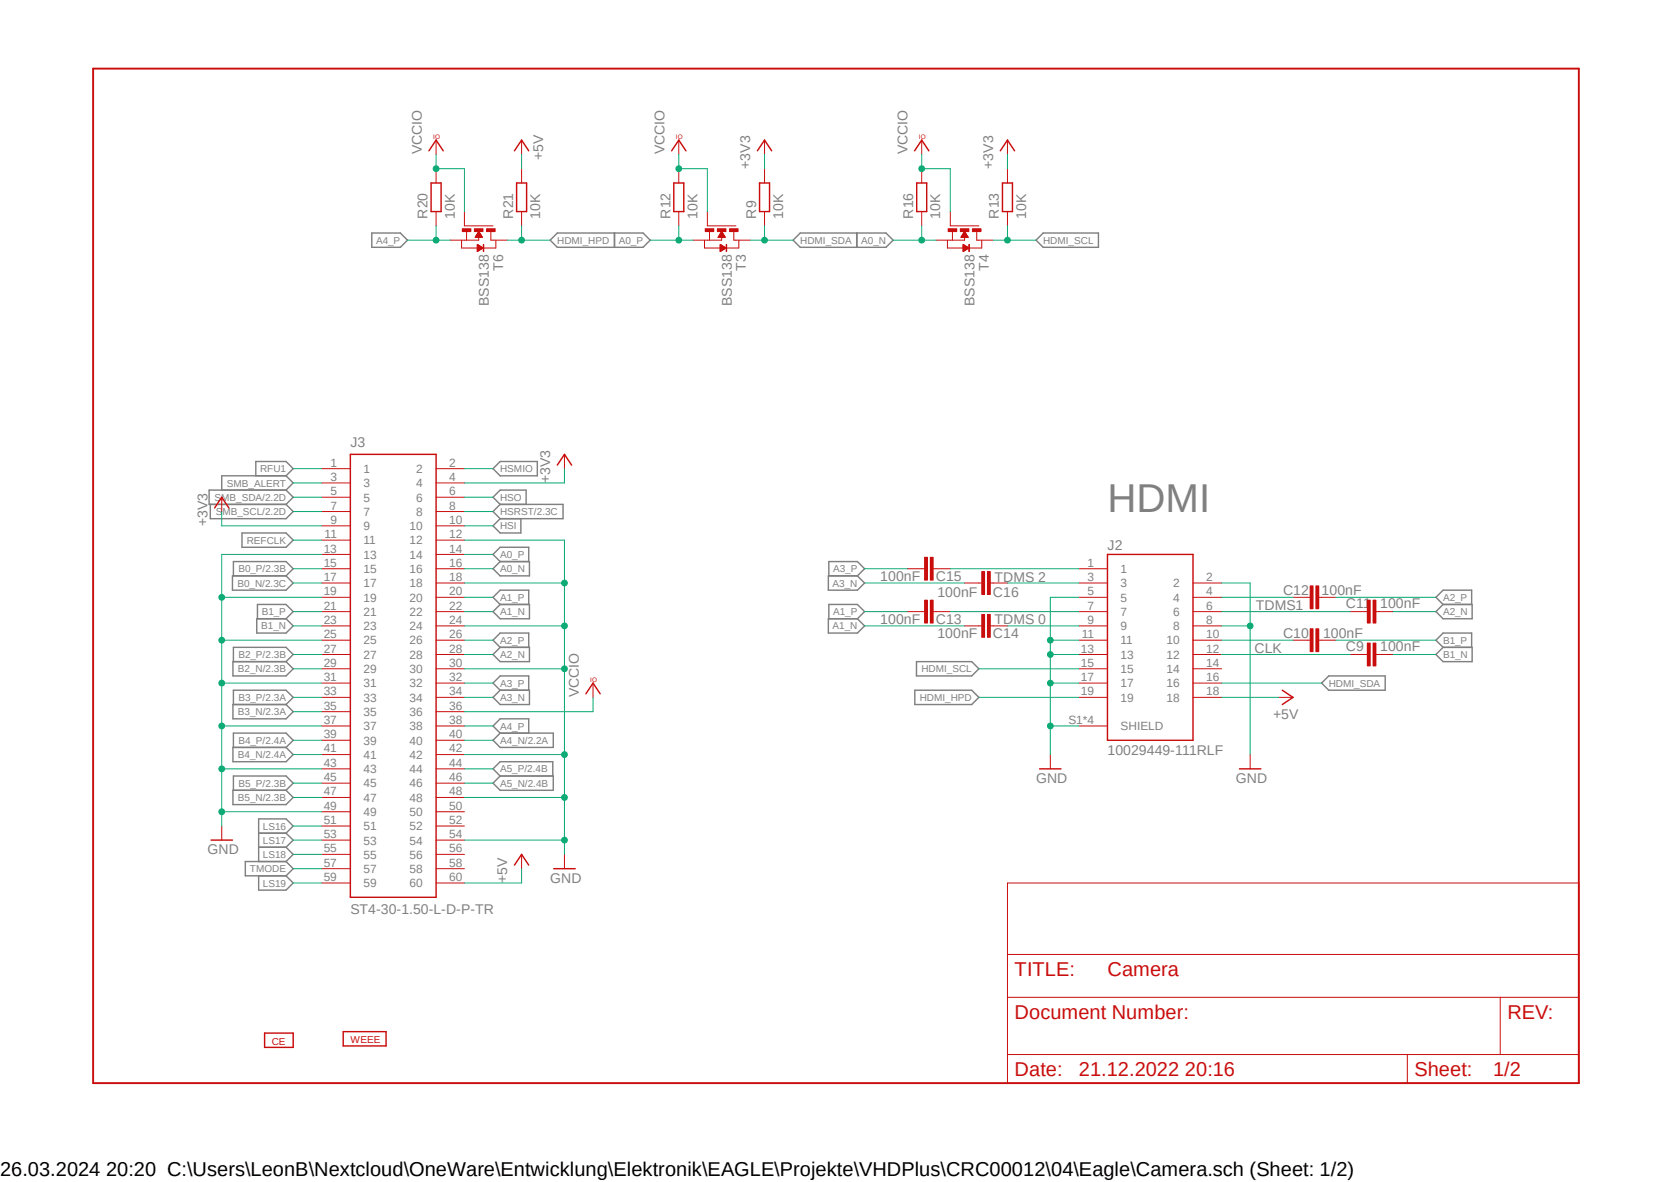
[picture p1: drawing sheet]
<svg xmlns="http://www.w3.org/2000/svg" width="297mm" height="210mm" viewBox="0 0 297 210" stroke-linecap="round" stroke-linejoin="round" font-family="sans-serif">
<path d="M16 11.9l265 181.1M281 11.9l-265 181.1" fill="none" stroke="#fff" stroke-width=".18"/>
<g fill="none" stroke="#808080" stroke-width=".25">
<path d="M66.1 41.4h5.1l1.2 1.3-1.2 1.2h-5.1zM99.1 41.4h15.2l1.3 1.3-1.3 1.2h-15.2l-1.3-1.2zM109.2 41.4v2.5M142.2 41.4h15.3l1.2 1.3-1.2 1.2h-15.3l-1.2-1.2zM152.3 41.4v2.5M185.4 41.4h9.8v2.5h-9.8l-1.3-1.2zM37.4 89.6v2.6h13.4l1.3-1.3-1.3-1.3M43 94.7h7.8l1.3 1.3-1.3 1.2h-7.8zM45.5 84.5v-2.5h5.3l1.3 1.3-1.3 1.2M50.8 84.5h-11.4v2.6M50.8 84.5l1.3 1.3-1.3 1.3M50.8 87.1h-13.6v2.5h13.6"/>
<path d="M50.8 87.1l1.3 1.2-1.3 1.3M87.6 83.3l1.3-1.3h6.6v2.5h-6.6zM88.9 89.6l-1.3-1.3 1.3-1.2h4.6v2.5M88.9 89.6h11.2v2.6h-11.2M88.9 99.8l-1.3-1.3 1.3-1.3h5.1v2.6M88.9 92.2l-1.3 1.2 1.3 1.3h3.7v-2.5M88.9 99.8h5.2v2.5h-5.2l-1.3-1.3zM88.9 89.6l-1.3 1.3 1.3 1.3M41.3 102.3h9.5l1.3 1.3-1.3 1.3h-9.5zM41.4 117.6h9.4l1.3 1.2-1.3 1.3h-9.4zM41.5 102.3v-2.5h9.3l1.3 1.2-1.3 1.3M41.5 117.6v-2.6h9.3l1.3 1.3-1.3 1.3"/>
<path d="M45.6 109.9h5.2l1.3 1.3-1.3 1.3h-5.2zM45.8 109.9v-2.5h5l1.3 1.3-1.3 1.2M87.6 108.7l1.3-1.3h5.2v2.5h-5.2zM88.9 107.4l-1.3-1.3 1.3-1.2h5.1v2.5M88.9 115l-1.3-1.3 1.3-1.2h5.1v2.5M88.9 115h5.2v2.6h-5.2l-1.3-1.3zM147.2 102.3h5.2l1.3 1.3-1.3 1.3h-5.2zM147.2 109.9h5.2l1.3 1.3-1.3 1.3h-5.2zM147.3 102.3v-2.5h5.1l1.3 1.2-1.3 1.3M147.3 109.9v-2.5h5.1l1.3 1.3-1.3 1.2M162.9 117.6h9.8l1.3 1.2-1.3 1.3h-9.8zM255.2 108.7l1.3-1.3h5.2v2.5h-5.2z"/>
<path d="M256.5 107.4l-1.3-1.3 1.3-1.2h5.1v2.5M256.5 115l-1.3-1.3 1.3-1.2h5.1v2.5M256.5 115h5.2v2.6h-5.2l-1.3-1.3zM41.4 125.2h9.4l1.3 1.2-1.3 1.3h-9.4zM41.4 132.8h9.4l1.3 1.3-1.3 1.2h-9.4zM41.5 125.2v-2.6h9.3l1.3 1.3-1.3 1.3M41.5 132.8v-2.5h9.3l1.3 1.2-1.3 1.3M87.6 131.5l1.3-1.2h9.4v2.5h-9.4zM87.6 139.1l1.3-1.2h9.4v2.5h-9.4zM88.9 122.6l-1.3-1.2 1.3-1.3h5.1v2.5M88.9 122.6h5.2v2.6h-5.2l-1.3-1.3zM88.9 130.3l-1.3-1.3 1.3-1.3h5.1v2.6"/>
<path d="M88.9 137.9l-1.3-1.3 1.3-1.3h9.4v2.6M162.6 122.6h10.1l1.3 1.3-1.3 1.3h-10.1zM234.9 121.4l1.3-1.3h10v2.5h-10zM41.4 140.4h9.4l1.3 1.3-1.3 1.3h-9.4zM41.5 140.4v-2.5h9.3l1.3 1.2-1.3 1.3M46 148h4.8M46 155.6v2.6h4.8l1.3-1.3-1.3-1.3M46 150.5h4.8M50.8 148l1.3-1.2-1.3-1.3h-4.8v7.6M50.8 148l1.3 1.3-1.3 1.2M50.8 150.5l1.3 1.3-1.3 1.3M50.8 153.1h-7.2v2.5h7.2"/>
<path d="M50.8 153.1l1.3 1.2-1.3 1.3"/>
</g>
<path d="M38.1 90.3l1.3-2 1.3 2M62.3 80.7h15.2v78.7h-15.2zM99.1 82.6l1.2-1.9 1.3 1.9M196.8 98.5h15.2v33h-15.2zM104.1 123.3l1.3-1.9 1.3 1.9M37.5 149.3h3.8M91.4 153.7l1.3-1.9 1.3 1.9M98.4 154.3h3.8M47 183.6h5.1v2.5h-5.1zM61 183.3h7.6v2.5h-7.6z" fill="none" stroke="#c90d0c" stroke-width=".25"/>
<g fill="none" stroke="#c90d0c" stroke-width=".18">
<path d="M39.4 88.3v2.6M57.2 83.3h5.1M57.2 85.8h5.1M57.2 88.3h5.1M57.2 90.9h5.1M57.2 93.4h5.1M57.2 96h5.1M57.2 98.5h5.1M77.5 83.3h5M77.5 85.8h5M77.5 88.3h5M77.5 90.9h5"/>
<path d="M77.5 93.4h5M77.5 96h5M77.5 98.5h5M100.3 80.7v2.6M57.2 101h5.1M57.2 103.6h5.1M57.2 106.1h5.1M57.2 108.7h5.1M57.2 111.2h5.1M57.2 113.7h5.1M57.2 116.3h5.1M57.2 118.8h5.1"/>
<path d="M77.5 101h5M77.5 103.6h5M77.5 106.1h5M77.5 108.7h5M77.5 111.2h5M77.5 113.7h5M77.5 116.3h5M77.5 118.8h5M191.8 101h5M191.8 103.6h5M191.8 106.1h5M191.8 108.7h5"/>
<path d="M191.8 111.2h5M191.8 113.7h5M191.8 116.3h5M191.8 118.8h5M212 103.6h5.1M212 106.1h5.1M212 108.7h5.1M212 111.2h5.1M212 113.7h5.1M212 116.3h5.1M212 118.8h5.1M242.5 116.3h.5"/>
<path d="M244.6 116.3h.5M57.2 121.4h5.1M57.2 123.9h5.1M57.2 129h5.1M57.2 126.4h5.1M57.2 131.5h5.1M57.2 134.1h5.1M57.2 136.6h5.1M57.2 139.1h5.1M77.5 121.4h5M77.5 123.9h5M77.5 129h5"/>
<path d="M77.5 126.4h5M77.5 131.5h5M77.5 134.1h5M77.5 136.6h5M77.5 139.1h5M105.4 121.4v2.5M191.8 121.4h5M191.8 123.9h5M191.8 129h5M212 121.4h5.1M212 123.9h5.1M39.4 146.8v2.5"/>
<path d="M57.2 141.7h5.1M57.2 144.2h5.1M57.2 146.8h5.1M57.2 149.3h5.1M57.2 151.8h5.1M57.2 154.3h5.1M57.2 156.9h5.1M77.5 141.7h5M77.5 144.2h5M77.5 146.8h5M77.5 149.3h5M77.5 151.8h5"/>
<path d="M77.5 154.3h5M77.5 156.9h5M92.7 151.8v2.5M100.3 151.8v2.5"/>
</g>
<path d="M243 114.3h.5v4h-.5z" fill-rule="evenodd" fill="#c90d0c"/>
<path d="M243 114.3h.5v4h-.5z" fill="none" stroke="#c90d0c" stroke-width=".18"/>
<path d="M244.1 114.3h.5v4h-.5z" fill-rule="evenodd" fill="#c90d0c"/>
<path d="M232.4 113.7h.5M234.4 113.7h.5M240 116.3h2.5M244.1 114.3h.5v4h-.5zM245.1 116.3h2.5" fill="none" stroke="#c90d0c" stroke-width=".18"/>
<path d="M232.9 111.7h.5v4.1h-.5z" fill-rule="evenodd" fill="#c90d0c"/>
<path d="M232.9 111.7h.5v4.1h-.5z" fill="none" stroke="#c90d0c" stroke-width=".18"/>
<path d="M233.9 111.7h.5v4.1h-.5z" fill-rule="evenodd" fill="#c90d0c"/>
<path d="M229.8 113.7h2.6M233.9 111.7h.5v4.1h-.5zM234.9 113.7h2.5M242.5 108.7h.5M244.6 108.7h.5" fill="none" stroke="#c90d0c" stroke-width=".18"/>
<path d="M243 106.6h.5v4.1h-.5z" fill-rule="evenodd" fill="#c90d0c"/>
<path d="M243 106.6h.5v4.1h-.5z" fill="none" stroke="#c90d0c" stroke-width=".18"/>
<path d="M244.1 106.6h.5v4.1h-.5z" fill-rule="evenodd" fill="#c90d0c"/>
<path d="M232.4 106.1h.5M234.4 106.1h.5M240 108.7h2.5M244.1 106.6h.5v4.1h-.5zM245.1 108.7h2.5" fill="none" stroke="#c90d0c" stroke-width=".18"/>
<path d="M232.9 104.1h.5v4.1h-.5z" fill-rule="evenodd" fill="#c90d0c"/>
<path d="M232.9 104.1h.5v4.1h-.5z" fill="none" stroke="#c90d0c" stroke-width=".18"/>
<path d="M233.9 104.1h.5v4.1h-.5z" fill-rule="evenodd" fill="#c90d0c"/>
<path d="M163.8 108.7h.5M165.9 108.7h.5M229.8 106.1h2.6M233.9 104.1h.5v4.1h-.5zM234.9 106.1h2.5" fill="none" stroke="#c90d0c" stroke-width=".18"/>
<path d="M165.4 106.6h.5v4.1h-.5z" fill-rule="evenodd" fill="#c90d0c"/>
<path d="M165.4 106.6h.5v4.1h-.5z" fill="none" stroke="#c90d0c" stroke-width=".18"/>
<path d="M164.3 106.6h.5v4.1h-.5z" fill-rule="evenodd" fill="#c90d0c"/>
<path d="M161.3 108.7h2.5M164.3 106.6h.5v4.1h-.5zM166.4 108.7h2.5M174 111.2h.5M176 111.2h.5" fill="none" stroke="#c90d0c" stroke-width=".18"/>
<path d="M175.5 109.2h.5v4h-.5z" fill-rule="evenodd" fill="#c90d0c"/>
<path d="M175.5 109.2h.5v4h-.5z" fill="none" stroke="#c90d0c" stroke-width=".18"/>
<path d="M174.5 109.2h.5v4h-.5z" fill-rule="evenodd" fill="#c90d0c"/>
<path d="M163.8 101h.5M165.9 101h.5M171.4 111.2h2.6M174.5 109.2h.5v4h-.5zM176.5 111.2h2.6" fill="none" stroke="#c90d0c" stroke-width=".18"/>
<path d="M165.4 99h.5v4.1h-.5z" fill-rule="evenodd" fill="#c90d0c"/>
<path d="M165.4 99h.5v4.1h-.5z" fill="none" stroke="#c90d0c" stroke-width=".18"/>
<path d="M164.3 99h.5v4.1h-.5z" fill-rule="evenodd" fill="#c90d0c"/>
<path d="M164.3 99h.5v4.1h-.5zM161.3 101h2.5M166.4 101h2.5M174 103.6h.5M176 103.6h.5" fill="none" stroke="#c90d0c" stroke-width=".18"/>
<path d="M175.5 101.6h.5v4h-.5z" fill-rule="evenodd" fill="#c90d0c"/>
<path d="M175.5 101.6h.5v4h-.5z" fill="none" stroke="#c90d0c" stroke-width=".18"/>
<path d="M174.5 101.6h.5v4h-.5z" fill-rule="evenodd" fill="#c90d0c"/>
<g fill="none" stroke="#c90d0c" stroke-width=".18">
<path d="M125.2 42.7v1.4h2.8M125.7 40.1h5.1M126.1 41.1v1.6M128.3 42.2v.5h-2.6M130.4 41.1v1.6h.4M131.3 42.7v1.4h-2.3M171.4 103.6h2.6M174.5 101.6h.5v4h-.5zM176.5 103.6h2.6M186.7 134.1v2.5M222.2 134.1v2.5M227.3 123.9h2.5"/>
<path d="M179.1 156.9h101.5v35.5h-101.5zM179.1 177.2h101.5M179.1 169.6h101.5M266.7 177.2v10.2M179.1 187.4h101.5M250.1 187.4v5"/>
</g>
<path d="M184.8 136.6h3.8M220.3 136.6h3.8M227.9 122.6l1.9 1.3-1.9 1.3" fill="none" stroke="#c90d0c" stroke-width=".25"/>
<path d="M16.6 12.2h264v180.2h-264z" fill="none" stroke="#c90d0c" stroke-width=".34"/>
<path d="M129.7 40.6h1.5v.5h-1.5z" fill-rule="evenodd" fill="#c90d0c"/>
<path d="M129.7 40.6h1.5v.5h-1.5z" fill="none" stroke="#c90d0c" stroke-width=".18"/>
<path d="M127.5 40.6h1.5v.5h-1.5z" fill-rule="evenodd" fill="#c90d0c"/>
<path d="M127.5 40.6h1.5v.5h-1.5z" fill="none" stroke="#c90d0c" stroke-width=".18"/>
<path d="M125.3 40.6h1.6v.5h-1.6z" fill-rule="evenodd" fill="#c90d0c"/>
<path d="M125.3 40.6h1.6v.5h-1.6z" fill="none" stroke="#c90d0c" stroke-width=".18"/>
<path d="M129.1 43.4l.1 1.3z" fill-rule="evenodd" fill="#c90d0c"/>
<g fill="none" stroke="#c90d0c" stroke-width=".18">
<path d="M120.6 30v2.5M120.6 37.6v2.5M125.7 37.6v2.5M123.2 42.7h2.5M127.7 42.1h1.2M127.7 42h1.1M127.8 42h1M127.8 41.9h.9M127.8 41.8h.9M127.9 41.8h.8M127.9 41.7h.8M127.9 41.7h.7"/>
<path d="M128 41.7h.6M128 41.6h.6M128 41.5h.5M128 43.4l1 .7-1 .6zM128 44.7h.1M128 44.6h.1M128 44.6h.2M128 44.5h.3M128 44.5h.4M128 44.4h.4M128 44.4h.5M128 44.2h.8"/>
<path d="M128 44.2h.9M128 44.1h.9M128 44.1h1M128 44h1M128 44h.9M128 43.9h.8M128 43.9h.7M128 43.8h.7M128 43.8h.6M128 43.7h.5M128 43.6h.4M128 43.6h.3"/>
<path d="M128 43.5h.2M128 43.5h.1M128.1 41.5h.4M128.1 41.4h.3M128.1 41.3h.3M128.2 41.3h.2M128.2 41.2h.1M128.3 41.1l.6 1.1h-1.3zM128.3 41.2h.1M128.7 44.3h-.7M129.1 43.4l.1 1.3zM130.8 42.7h2.5"/>
<path d="M168.4 42.7v1.4h2.8M168.9 40.1h5.1M169.3 41.1v1.6M171.4 42.2v.5h-2.5M173.6 41.1v1.6h.4M174.5 42.7v1.4h-2.3"/>
</g>
<path d="M119.8 32.5h1.7v5.1h-1.7z" fill="none" stroke="#c90d0c" stroke-width=".25"/>
<path d="M172.8 40.6h1.6v.5h-1.6z" fill-rule="evenodd" fill="#c90d0c"/>
<path d="M172.8 40.6h1.6v.5h-1.6z" fill="none" stroke="#c90d0c" stroke-width=".18"/>
<path d="M170.7 40.6h1.5v.5h-1.5z" fill-rule="evenodd" fill="#c90d0c"/>
<path d="M170.7 40.6h1.5v.5h-1.5z" fill="none" stroke="#c90d0c" stroke-width=".18"/>
<path d="M168.5 40.6h1.6v.5h-1.6z" fill-rule="evenodd" fill="#c90d0c"/>
<path d="M168.5 40.6h1.6v.5h-1.6z" fill="none" stroke="#c90d0c" stroke-width=".18"/>
<path d="M172.2 43.4l.1 1.3z" fill-rule="evenodd" fill="#c90d0c"/>
<g fill="none" stroke="#c90d0c" stroke-width=".18">
<path d="M163.8 30v2.5M163.8 37.6v2.5M168.9 37.6v2.5M82 42.7v1.4h2.8M82.5 40.1h5.1M82.9 41.1v1.6M85.1 42.2v.5h-2.6M87.2 41.1v1.6h.4M88.1 42.7v1.4h-2.2M166.4 42.7h2.5M170.9 42.1h1.1M170.9 42h1.1"/>
<path d="M171 41.9h.9M171 41.8h.9M171 41.8h.8M171.1 41.7h.7M171.1 41.7h.6M171.2 41.6h.5M171.2 41.5h.5M171.2 43.4l1 .7-1 .6zM171.2 44.7h.1M171.2 44.6h.1M171.2 44.6h.2M171.2 44.5h.2"/>
<path d="M171.2 44.5h.3M171.2 44.4h.4M171.2 44.4h.5M171.2 44.2h.7M171.2 44.2h.8M171.2 44.1h.9M171.2 44.1h1M171.2 44h.9M171.2 43.9h.8M171.2 43.9h.7M171.2 43.8h.6M171.2 43.8h.5"/>
<path d="M171.2 43.7h.5M171.2 43.6h.4M171.2 43.6h.3M171.2 43.6h.2M171.2 43.5h.1M171.2 41.4h.4M171.3 41.4h.3M171.3 41.3h.3M171.4 41.3h.1M171.4 41.2h.1M171.4 41.1l.7 1.1h-1.3zM171.8 44.3h-.6"/>
<path d="M172.2 43.4l.1 1.3zM174 42.7h2.5"/>
</g>
<path d="M162.9 32.5h1.8v5.1h-1.8z" fill="none" stroke="#c90d0c" stroke-width=".25"/>
<path d="M86.5 40.6h1.5v.5h-1.5z" fill-rule="evenodd" fill="#c90d0c"/>
<path d="M86.5 40.6h1.5v.5h-1.5z" fill="none" stroke="#c90d0c" stroke-width=".18"/>
<path d="M84.3 40.6h1.6v.5h-1.6z" fill-rule="evenodd" fill="#c90d0c"/>
<path d="M84.3 40.6h1.6v.5h-1.6z" fill="none" stroke="#c90d0c" stroke-width=".18"/>
<path d="M82.2 40.6h1.5v.5h-1.5z" fill-rule="evenodd" fill="#c90d0c"/>
<path d="M82.2 40.6h1.5v.5h-1.5z" fill="none" stroke="#c90d0c" stroke-width=".18"/>
<path d="M85.9 43.4l.1 1.3z" fill-rule="evenodd" fill="#c90d0c"/>
<g fill="none" stroke="#c90d0c" stroke-width=".18">
<path d="M77.5 24.9v2.5M77.5 30v2.5M77.5 37.6v2.5M82.5 37.6v2.5M92.7 24.9v2.5M92.7 30v2.5M92.7 37.6v2.5M120.6 24.9v2.5M135.9 24.9v2.5M135.9 30v2.5M135.9 37.6v2.5M163.8 24.9v2.5"/>
<path d="M179.1 24.9v2.5M179.1 30v2.5M179.1 37.6v2.5M80 42.7h2.5M84.5 42.1h1.2M84.5 42h1.2M84.6 42h1M84.6 41.9h1M84.7 41.8h.9M84.7 41.8h.8M84.8 41.7h.7M84.8 41.7h.6"/>
<path d="M84.8 41.6h.6M84.8 43.4l1.1 .7-1.1 .6zM84.8 44.7h.1M84.8 44.6h.2M84.8 44.5h.3M84.8 44.5h.4M84.8 44.4h.5M84.8 44.2h.8M84.8 44.2h.9M84.8 44.1h1M84.8 44.1h1.1M84.8 44h1"/>
<path d="M84.8 44h.9M84.8 43.9h.8M84.8 43.8h.7M84.8 43.8h.6M84.8 43.7h.5M84.8 43.6h.5M84.8 43.6h.4M84.8 43.6h.3M84.8 43.5h.2M84.8 43.5h.1M84.9 41.5h.4M84.9 41.4h.4"/>
<path d="M85 41.4h.3M85 41.3h.2M85 41.2h.2M85.1 41.1l.6 1.1h-1.2zM85.1 41.2h.1M85.5 44.3h-.7M85.9 43.4l.1 1.3zM87.6 42.7h2.6"/>
</g>
<path d="M76.2 26.8l1.3-1.9 1.3 1.9M76.6 32.5h1.8v5.1h-1.8zM91.4 26.8l1.3-1.9 1.3 1.9M91.8 32.5h1.8v5.1h-1.8zM119.4 26.8l1.2-1.9 1.3 1.9M134.6 26.8l1.3-1.9 1.3 1.9M135 32.5h1.8v5.1h-1.8zM162.6 26.8l1.2-1.9 1.3 1.9M177.8 26.8l1.3-1.9 1.2 1.9M178.2 32.5h1.8v5.1h-1.8z" fill="none" stroke="#c90d0c" stroke-width=".25"/>
<g fill="none" stroke="#0dab76" stroke-width=".18">
<path d="M115.6 42.7h7.6M120.6 40.1v2.6M52.1 83.3h5.1M52.1 85.8h5.1M52.1 88.3h5.1M52.1 90.9h5.1M52.1 96h5.1M82.5 83.3h5.1M82.5 88.3h5.1M82.5 90.9h5.1M82.5 93.4h5.1M82.5 98.5h5.1"/>
<path d="M52.1 101h5.1M52.1 103.6h5.1M52.1 108.7h5.1M52.1 111.2h5.1M52.1 116.3h5.1M52.1 118.8h5.1M237.4 113.7h17.8M247.6 116.3h7.6M52.1 123.9h5.1M52.1 126.4h5.1M52.1 131.5h5.1M52.1 134.1h5.1"/>
<path d="M52.1 139.1h5.1M52.1 141.7h5.1M52.1 146.8h5.1M52.1 149.3h5.1M52.1 151.8h5.1M52.1 154.3h5.1M52.1 156.9h5.1"/>
</g>
<circle cx="120.6" cy="42.7" r=".51" fill="#0dab76"/>
<g fill="none" stroke="#0dab76" stroke-width=".18">
<path d="M158.7 42.7h7.7M163.8 40.1v2.6M82.5 101h5.1"/>
<circle cx="120.6" cy="42.7" r=".51"/>
</g>
<circle cx="163.8" cy="42.7" r=".51" fill="#0dab76"/>
<g fill="none" stroke="#0dab76" stroke-width=".18">
<path d="M72.4 42.7h7.6M77.5 40.1v2.6M82.5 106.1h5.1M82.5 108.7h5.1M82.5 113.7h5.1M82.5 116.3h5.1M153.7 108.7h7.6M153.7 111.2h17.7M153.7 101h7.6M153.7 103.6h17.7M237.4 106.1h17.8M247.6 108.7h7.6"/>
<path d="M82.5 121.4h5.1M82.5 123.9h5.1M82.5 129h5.1"/>
<circle cx="163.8" cy="42.7" r=".51"/>
</g>
<circle cx="77.5" cy="42.7" r=".51" fill="#0dab76"/>
<g fill="none" stroke="#0dab76" stroke-width=".18">
<path d="M57.2 98.5h-17.8v48.3M82.5 131.5h5.1M82.5 136.6h5.1M82.5 139.1h5.1M39.4 144.2h17.8"/>
<circle cx="77.5" cy="42.7" r=".51"/>
</g>
<circle cx="39.4" cy="144.2" r=".51" fill="#0dab76"/>
<g fill="none" stroke="#0dab76" stroke-width=".18">
<path d="M39.4 136.6h17.8"/>
<circle cx="39.4" cy="144.2" r=".51"/>
</g>
<circle cx="39.4" cy="136.6" r=".51" fill="#0dab76"/>
<g fill="none" stroke="#0dab76" stroke-width=".18">
<path d="M39.4 106.1h17.8"/>
<circle cx="39.4" cy="136.6" r=".51"/>
</g>
<circle cx="39.4" cy="106.1" r=".51" fill="#0dab76"/>
<g fill="none" stroke="#0dab76" stroke-width=".18">
<path d="M39.4 113.7h17.8"/>
<circle cx="39.4" cy="106.1" r=".51"/>
</g>
<circle cx="39.4" cy="113.7" r=".51" fill="#0dab76"/>
<g fill="none" stroke="#0dab76" stroke-width=".18">
<path d="M39.4 121.4h17.8"/>
<circle cx="39.4" cy="113.7" r=".51"/>
</g>
<circle cx="39.4" cy="121.4" r=".51" fill="#0dab76"/>
<g fill="none" stroke="#0dab76" stroke-width=".18">
<path d="M39.4 129h17.8"/>
<circle cx="39.4" cy="121.4" r=".51"/>
</g>
<circle cx="39.4" cy="129" r=".51" fill="#0dab76"/>
<g fill="none" stroke="#0dab76" stroke-width=".18">
<path d="M82.5 96h17.8v55.8M82.5 103.6h17.8"/>
<circle cx="39.4" cy="129" r=".51"/>
</g>
<circle cx="100.3" cy="103.6" r=".51" fill="#0dab76"/>
<g fill="none" stroke="#0dab76" stroke-width=".18">
<path d="M82.5 111.2h17.8"/>
<circle cx="100.3" cy="103.6" r=".51"/>
</g>
<circle cx="100.3" cy="111.2" r=".51" fill="#0dab76"/>
<g fill="none" stroke="#0dab76" stroke-width=".18">
<path d="M82.5 118.8h17.8"/>
<circle cx="100.3" cy="111.2" r=".51"/>
</g>
<circle cx="100.3" cy="118.8" r=".51" fill="#0dab76"/>
<g fill="none" stroke="#0dab76" stroke-width=".18">
<path d="M82.5 134.1h17.8"/>
<circle cx="100.3" cy="118.8" r=".51"/>
</g>
<circle cx="100.3" cy="134.1" r=".51" fill="#0dab76"/>
<g fill="none" stroke="#0dab76" stroke-width=".18">
<path d="M82.5 141.7h17.8"/>
<circle cx="100.3" cy="134.1" r=".51"/>
</g>
<circle cx="100.3" cy="141.7" r=".51" fill="#0dab76"/>
<g fill="none" stroke="#0dab76" stroke-width=".18">
<path d="M82.5 149.3h17.8"/>
<circle cx="100.3" cy="141.7" r=".51"/>
</g>
<circle cx="100.3" cy="149.3" r=".51" fill="#0dab76"/>
<g fill="none" stroke="#0dab76" stroke-width=".18">
<path d="M186.7 121.4v12.7M186.7 129h5.1"/>
<circle cx="100.3" cy="149.3" r=".51"/>
</g>
<circle cx="186.7" cy="129" r=".51" fill="#0dab76"/>
<g fill="none" stroke="#0dab76" stroke-width=".18">
<path d="M191.8 113.7h-5.1v2.6M186.7 121.4h5.1"/>
<circle cx="186.7" cy="129" r=".51"/>
</g>
<circle cx="186.7" cy="121.4" r=".51" fill="#0dab76"/>
<g fill="none" stroke="#0dab76" stroke-width=".18">
<path d="M191.8 116.3h-5.1v5.1"/>
<circle cx="186.7" cy="121.4" r=".51"/>
</g>
<circle cx="186.7" cy="116.3" r=".51" fill="#0dab76"/>
<g fill="none" stroke="#0dab76" stroke-width=".18">
<path d="M191.8 106.1h-5.1v7.6"/>
<circle cx="186.7" cy="116.3" r=".51"/>
</g>
<circle cx="186.7" cy="113.7" r=".51" fill="#0dab76"/>
<g fill="none" stroke="#0dab76" stroke-width=".18">
<path d="M217.1 103.6h5.1v30.5M217.1 111.2h5.1"/>
<circle cx="186.7" cy="113.7" r=".51"/>
</g>
<circle cx="222.2" cy="111.2" r=".51" fill="#0dab76"/>
<g fill="none" stroke="#0dab76" stroke-width=".18">
<path d="M77.5 27.4v2.6h5v7.6M92.7 27.4v2.6M135.9 27.4v2.6M179.1 27.4v2.6M39.4 90.9v2.5h17.8M100.3 83.3v2.5h-17.8M105.4 123.9v2.5h-22.9M217.1 123.9h10.2M92.7 154.3v2.6h-10.2"/>
<circle cx="222.2" cy="111.2" r=".51"/>
</g>
<circle cx="77.5" cy="30" r=".51" fill="#0dab76"/>
<g fill="none" stroke="#0dab76" stroke-width=".18">
<path d="M120.6 27.4v2.6h5.1v7.6"/>
<circle cx="77.5" cy="30" r=".51"/>
</g>
<circle cx="120.6" cy="30" r=".51" fill="#0dab76"/>
<g fill="none" stroke="#0dab76" stroke-width=".18">
<path d="M163.8 27.4v2.6h5.1v7.6"/>
<circle cx="120.6" cy="30" r=".51"/>
</g>
<circle cx="163.8" cy="30" r=".51" fill="#0dab76"/>
<g fill="none" stroke="#0dab76" stroke-width=".18">
<path d="M176.5 42.7h7.6M179.1 40.1v2.6M168.9 108.7h22.9M168.9 101h22.9M179.1 111.2h12.7M179.1 103.6h12.7M217.1 116.3h22.9M217.1 113.7h12.7M217.1 108.7h22.9M217.1 106.1h12.7"/>
<circle cx="163.8" cy="30" r=".51"/>
</g>
<circle cx="179.1" cy="42.7" r=".51" fill="#0dab76"/>
<g fill="none" stroke="#0dab76" stroke-width=".18">
<path d="M133.3 42.7h7.7M135.9 40.1v2.6M174 118.8h17.8"/>
<circle cx="179.1" cy="42.7" r=".51"/>
</g>
<circle cx="135.9" cy="42.7" r=".51" fill="#0dab76"/>
<g fill="none" stroke="#0dab76" stroke-width=".18">
<path d="M90.2 42.7h7.6M92.7 40.1v2.6M217.1 121.4h17.8"/>
<circle cx="135.9" cy="42.7" r=".51"/>
</g>
<circle cx="92.7" cy="42.7" r=".51" fill="#0dab76"/>
<g fill="none" stroke="#0dab76" stroke-width=".18">
<path d="M174 123.9h17.8"/>
<circle cx="92.7" cy="42.7" r=".51"/>
</g>
<text font-size="7.2" fill="#808080" x="196.9" y="90.9">HDMI</text>
<g font-size="3.6" fill="#c90d0c">
<text x="180.3" y="173.4">TITLE:</text>
<text x="196.9" y="173.4">Camera</text>
<text x="180.3" y="181">Document Number:</text>
<text x="267.9" y="181">REV:</text>
<text x="180.3" y="191.2">Date:</text>
<text x="191.8" y="191.2">21.12.2022 20:16</text>
<text x="251.4" y="191.2">Sheet:</text>
<text x="265.4" y="191.2">1/2</text>
</g>
<text font-size="3.6" x="0" y="208.9">26.03.2024 20:20 C:\Users\LeonB\Nextcloud\OneWare\Entwicklung\Elektronik\EAGLE\Projekte\VHDPlus\CRC00012\04\Eagle\Camera.sch (Sheet: 1/2)</text>
<g font-size="2.5" fill="#808080">
<text x="75" y="27.4" transform="rotate(-90 75 27.4)">VCCIO</text>
<text x="96.5" y="28.4" transform="rotate(-90 96.5 28.4)">+5V</text>
<text x="118.1" y="27.4" transform="rotate(-90 118.1 27.4)">VCCIO</text>
<text x="133.4" y="30" transform="rotate(-90 133.4 30)">+3V3</text>
<text x="161.3" y="27.4" transform="rotate(-90 161.3 27.4)">VCCIO</text>
<text x="176.5" y="30" transform="rotate(-90 176.5 30)">+3V3</text>
<text x="76" y="38.9" transform="rotate(-90 76 38.9)">R20</text>
<text x="80.8" y="38.9" transform="rotate(-90 80.8 38.9)">10K</text>
<text x="91.2" y="38.9" transform="rotate(-90 91.2 38.9)">R21</text>
<text x="96" y="38.9" transform="rotate(-90 96 38.9)">10K</text>
<text x="119.2" y="38.9" transform="rotate(-90 119.2 38.9)">R12</text>
<text x="124" y="38.9" transform="rotate(-90 124 38.9)">10K</text>
<text x="134.4" y="38.9" transform="rotate(-90 134.4 38.9)">R9</text>
<text x="139.2" y="38.9" transform="rotate(-90 139.2 38.9)">10K</text>
<text x="162.3" y="38.9" transform="rotate(-90 162.3 38.9)">R16</text>
<text x="167.1" y="38.9" transform="rotate(-90 167.1 38.9)">10K</text>
<text x="177.5" y="38.9" transform="rotate(-90 177.5 38.9)">R13</text>
<text x="182.4" y="38.9" transform="rotate(-90 182.4 38.9)">10K</text>
<text x="89.4" y="48.1" transform="rotate(-90 89.4 48.1)">T6</text>
<text x="132.6" y="48.1" transform="rotate(-90 132.6 48.1)">T3</text>
<text x="175.8" y="48.1" transform="rotate(-90 175.8 48.1)">T4</text>
<text x="86.9" y="54.4" transform="rotate(-90 86.9 54.4)">BSS138</text>
<text x="130.1" y="54.4" transform="rotate(-90 130.1 54.4)">BSS138</text>
<text x="173.2" y="54.4" transform="rotate(-90 173.2 54.4)">BSS138</text>
<text x="62.3" y="79.5">J3</text>
<text x="97.8" y="85.8" transform="rotate(-90 97.8 85.8)">+3V3</text>
<text x="36.9" y="93.4" transform="rotate(-90 36.9 93.4)">+3V3</text>
<text x="196.9" y="97.7">J2</text>
<text x="156.5" y="103.2">100nF</text>
<text x="166.3" y="103.2">C15</text>
<text x="166.6" y="106">100nF</text>
<text x="176.5" y="106">C16</text>
<text x="176.8" y="103.3">TDMS 2</text>
<text x="228.1" y="105.7">C12</text>
<text x="234.9" y="105.7">100nF</text>
<text x="156.5" y="110.8">100nF</text>
<text x="166.3" y="110.8">C13</text>
<text x="166.6" y="113.4">100nF</text>
<text x="176.5" y="113.4">C14</text>
<text x="176.8" y="111">TDMS 0</text>
<text x="223.2" y="108.4">TDMS1</text>
<text x="228.1" y="113.4">C10</text>
<text x="235.2" y="113.4">100nF</text>
<text x="239.2" y="108">C11</text>
<text x="245.3" y="108">100nF</text>
<text x="223" y="116">CLK</text>
<text x="239.2" y="115.7">C9</text>
<text x="245.3" y="115.7">100nF</text>
<text x="102.9" y="123.9" transform="rotate(-90 102.9 123.9)">VCCIO</text>
<text x="226.3" y="127.7">+5V</text>
<text x="196.9" y="134.1">10029449-111RLF</text>
<text x="184.2" y="139.2">GND</text>
<text x="219.7" y="139.2">GND</text>
<text x="36.9" y="151.8">GND</text>
<text x="90.2" y="156.9" transform="rotate(-90 90.2 156.9)">+5V</text>
<text x="97.8" y="156.9">GND</text>
<text x="62.3" y="162.5">ST4-30-1.50-L-D-P-TR</text>
</g>
<g font-size="2.1" fill="#808080">
<text x="58.7" y="82.9">1</text>
<text x="79.8" y="82.9">2</text>
<text x="58.7" y="85.5">3</text>
<text x="58.7" y="88">5</text>
<text x="64.6" y="84">1</text>
<text x="64.6" y="86.6">3</text>
<text x="64.6" y="89.1">5</text>
<text x="74" y="84">2</text>
<text x="74" y="86.6">4</text>
<text x="74" y="89.1">6</text>
<text x="79.8" y="85.5">4</text>
<text x="79.8" y="88">6</text>
<text x="57.7" y="95.6">11</text>
<text x="58.7" y="90.6">7</text>
<text x="58.7" y="93.1">9</text>
<text x="64.6" y="91.7">7</text>
<text x="64.6" y="94.2">9</text>
<text x="72.8" y="94.2">10</text>
<text x="74" y="91.7">8</text>
<text x="79.8" y="90.6">8</text>
<text x="79.8" y="93.1">10</text>
<text x="79.8" y="95.6">12</text>
<text x="57.5" y="98.2">13</text>
<text x="57.5" y="100.7">15</text>
<text x="64.6" y="96.7">11</text>
<text x="64.6" y="99.3">13</text>
<text x="64.6" y="101.8">15</text>
<text x="72.8" y="96.7">12</text>
<text x="72.8" y="99.3">14</text>
<text x="72.8" y="101.8">16</text>
<text x="79.8" y="98.2">14</text>
<text x="79.8" y="100.7">16</text>
<text x="193.3" y="100.7">1</text>
<text x="199.2" y="101.8">1</text>
<text x="57.5" y="103.3">17</text>
<text x="57.5" y="105.8">19</text>
<text x="64.6" y="104.4">17</text>
<text x="64.6" y="106.9">19</text>
<text x="72.8" y="104.4">18</text>
<text x="72.8" y="106.9">20</text>
<text x="79.8" y="103.3">18</text>
<text x="79.8" y="105.8">20</text>
<text x="193.3" y="103.3">3</text>
<text x="193.3" y="105.8">5</text>
<text x="199.2" y="104.4">3</text>
<text x="199.2" y="106.9">5</text>
<text x="208.5" y="104.4">2</text>
<text x="208.5" y="106.9">4</text>
<text x="214.4" y="103.3">2</text>
<text x="214.4" y="105.8">4</text>
<text x="57.5" y="108.3">21</text>
<text x="57.5" y="110.9">23</text>
<text x="57.5" y="113.4">25</text>
<text x="64.6" y="109.4">21</text>
<text x="64.6" y="112">23</text>
<text x="72.8" y="109.4">22</text>
<text x="72.8" y="112">24</text>
<text x="79.8" y="108.3">22</text>
<text x="79.8" y="110.9">24</text>
<text x="79.8" y="113.4">26</text>
<text x="192.3" y="113.4">11</text>
<text x="193.3" y="108.3">7</text>
<text x="193.3" y="110.9">9</text>
<text x="199.2" y="109.4">7</text>
<text x="199.2" y="112">9</text>
<text x="208.5" y="109.4">6</text>
<text x="208.5" y="112">8</text>
<text x="214.4" y="108.3">6</text>
<text x="214.4" y="110.9">8</text>
<text x="214.4" y="113.4">10</text>
<text x="57.5" y="116">27</text>
<text x="57.5" y="118.4">29</text>
<text x="64.6" y="114.5">25</text>
<text x="64.6" y="117.1">27</text>
<text x="64.6" y="119.6">29</text>
<text x="72.8" y="114.5">26</text>
<text x="72.8" y="117.1">28</text>
<text x="72.8" y="119.6">30</text>
<text x="79.8" y="116">28</text>
<text x="79.8" y="118.4">30</text>
<text x="192.1" y="116">13</text>
<text x="192.1" y="118.4">15</text>
<text x="199.2" y="114.5">11</text>
<text x="199.2" y="117.1">13</text>
<text x="199.2" y="119.6">15</text>
<text x="207.3" y="114.5">10</text>
<text x="207.3" y="117.1">12</text>
<text x="207.3" y="119.6">14</text>
<text x="214.4" y="116">12</text>
<text x="214.4" y="118.4">14</text>
<text x="57.5" y="121">31</text>
<text x="57.5" y="123.5">33</text>
<text x="64.6" y="122.1">31</text>
<text x="64.6" y="124.7">33</text>
<text x="72.8" y="122.1">32</text>
<text x="72.8" y="124.7">34</text>
<text x="79.8" y="121">32</text>
<text x="79.8" y="123.5">34</text>
<text x="192.1" y="121">17</text>
<text x="192.1" y="123.5">19</text>
<text x="199.2" y="122.1">17</text>
<text x="199.2" y="124.7">19</text>
<text x="207.3" y="122.1">16</text>
<text x="207.3" y="124.7">18</text>
<text x="214.4" y="121">16</text>
<text x="214.4" y="123.5">18</text>
<text x="57.5" y="126.1">35</text>
<text x="57.5" y="128.6">37</text>
<text x="57.5" y="131.1">39</text>
<text x="64.6" y="127.2">35</text>
<text x="64.6" y="129.8">37</text>
<text x="72.8" y="127.2">36</text>
<text x="72.8" y="129.8">38</text>
<text x="79.8" y="126.1">36</text>
<text x="79.8" y="128.6">38</text>
<text x="79.8" y="131.1">40</text>
<text x="189.9" y="128.6">S1*4</text>
<text x="199.2" y="129.8">SHIELD</text>
<text x="57.5" y="133.7">41</text>
<text x="57.5" y="136.2">43</text>
<text x="64.6" y="132.3">39</text>
<text x="64.6" y="134.8">41</text>
<text x="64.6" y="137.4">43</text>
<text x="72.8" y="132.3">40</text>
<text x="72.8" y="134.8">42</text>
<text x="72.8" y="137.4">44</text>
<text x="79.8" y="133.7">42</text>
<text x="79.8" y="136.2">44</text>
<text x="57.5" y="138.8">45</text>
<text x="57.5" y="141.3">47</text>
<text x="57.5" y="143.8">49</text>
<text x="64.6" y="139.9">45</text>
<text x="64.6" y="142.5">47</text>
<text x="72.8" y="139.9">46</text>
<text x="72.8" y="142.5">48</text>
<text x="79.8" y="138.8">46</text>
<text x="79.8" y="141.3">48</text>
<text x="79.8" y="143.8">50</text>
<text x="57.5" y="146.4">51</text>
<text x="57.5" y="148.9">53</text>
<text x="64.6" y="145">49</text>
<text x="64.6" y="147.5">51</text>
<text x="72.8" y="145">50</text>
<text x="72.8" y="147.5">52</text>
<text x="79.8" y="146.4">52</text>
<text x="79.8" y="148.9">54</text>
<text x="57.5" y="151.5">55</text>
<text x="57.5" y="154">57</text>
<text x="64.6" y="150.1">53</text>
<text x="64.6" y="152.6">55</text>
<text x="64.6" y="155.1">57</text>
<text x="72.8" y="150.1">54</text>
<text x="72.8" y="152.6">56</text>
<text x="72.8" y="155.1">58</text>
<text x="79.8" y="151.5">56</text>
<text x="79.8" y="154">58</text>
<text x="57.5" y="156.5">59</text>
<text x="64.6" y="157.6">59</text>
<text x="72.8" y="157.6">60</text>
<text x="79.8" y="156.5">60</text>
</g>
<g font-size="1.8" fill="#808080">
<text x="66.8" y="43.3">A4_P</text>
<text x="99.1" y="43.3">HDMI_HPD</text>
<text x="110" y="43.3">A0_P</text>
<text x="142.2" y="43.3">HDMI_SDA</text>
<text x="153.1" y="43.3">A0_N</text>
<text x="185.4" y="43.3">HDMI_SCL</text>
<text x="46.2" y="83.9">RFU1</text>
<text x="88.9" y="83.9">HSMIO</text>
<text x="38.1" y="89">SMB_SDA/2.2D</text>
<text x="40.3" y="86.4">SMB_ALERT</text>
<text x="88.9" y="89">HSO</text>
<text x="38.4" y="91.5">SMB_SCL/2.2D</text>
<text x="88.9" y="91.5">HSRST/2.3C</text>
<text x="88.9" y="94.1">HSI</text>
<text x="42.4" y="101.7">B0_P/2.3B</text>
<text x="43.9" y="96.6">REFCLK</text>
<text x="88.9" y="99.1">A0_P</text>
<text x="88.9" y="101.7">A0_N</text>
<text x="148.1" y="101.7">A3_P</text>
<text x="42.2" y="104.2">B0_N/2.3C</text>
<text x="88.9" y="106.8">A1_P</text>
<text x="148" y="104.2">A3_N</text>
<text x="256.5" y="106.8">A2_P</text>
<text x="46.4" y="111.8">B1_N</text>
<text x="46.5" y="109.3">B1_P</text>
<text x="88.9" y="109.3">A1_N</text>
<text x="148" y="111.8">A1_N</text>
<text x="148.1" y="109.3">A1_P</text>
<text x="256.5" y="109.3">A2_N</text>
<text x="42.3" y="119.5">B2_N/2.3B</text>
<text x="42.4" y="116.9">B2_P/2.3B</text>
<text x="88.9" y="114.4">A2_P</text>
<text x="88.9" y="116.9">A2_N</text>
<text x="163.8" y="119.5">HDMI_SCL</text>
<text x="256.5" y="114.4">B1_P</text>
<text x="256.5" y="116.9">B1_N</text>
<text x="42.4" y="124.5">B3_P/2.3A</text>
<text x="88.9" y="122">A3_P</text>
<text x="88.9" y="124.5">A3_N</text>
<text x="163.5" y="124.5">HDMI_HPD</text>
<text x="236.2" y="122">HDMI_SDA</text>
<text x="42.3" y="127.1">B3_N/2.3A</text>
<text x="88.9" y="129.6">A4_P</text>
<text x="42.3" y="134.7">B4_N/2.4A</text>
<text x="42.4" y="132.2">B4_P/2.4A</text>
<text x="88.9" y="132.2">A4_N/2.2A</text>
<text x="88.9" y="137.2">A5_P/2.4B</text>
<text x="42.3" y="142.3">B5_N/2.3B</text>
<text x="42.4" y="139.8">B5_P/2.3B</text>
<text x="88.9" y="139.8">A5_N/2.4B</text>
<text x="46.7" y="147.4">LS16</text>
<text x="46.7" y="149.9">LS17</text>
<text x="44.4" y="155">TMODE</text>
<text x="46.7" y="152.5">LS18</text>
<text x="46.7" y="157.5">LS19</text>
</g>
<g font-size="1.8" fill="#c90d0c">
<text x="48.3" y="185.6">CE</text>
<text x="62.3" y="185.3">WEEE</text>
</g>
<g font-size="1.1" fill="#c90d0c">
<text x="77" y="24.6">IO</text>
<text x="120.1" y="24.6">IO</text>
<text x="163.3" y="24.6">IO</text>
<text x="104.9" y="121.1">IO</text>
</g>
</svg>
